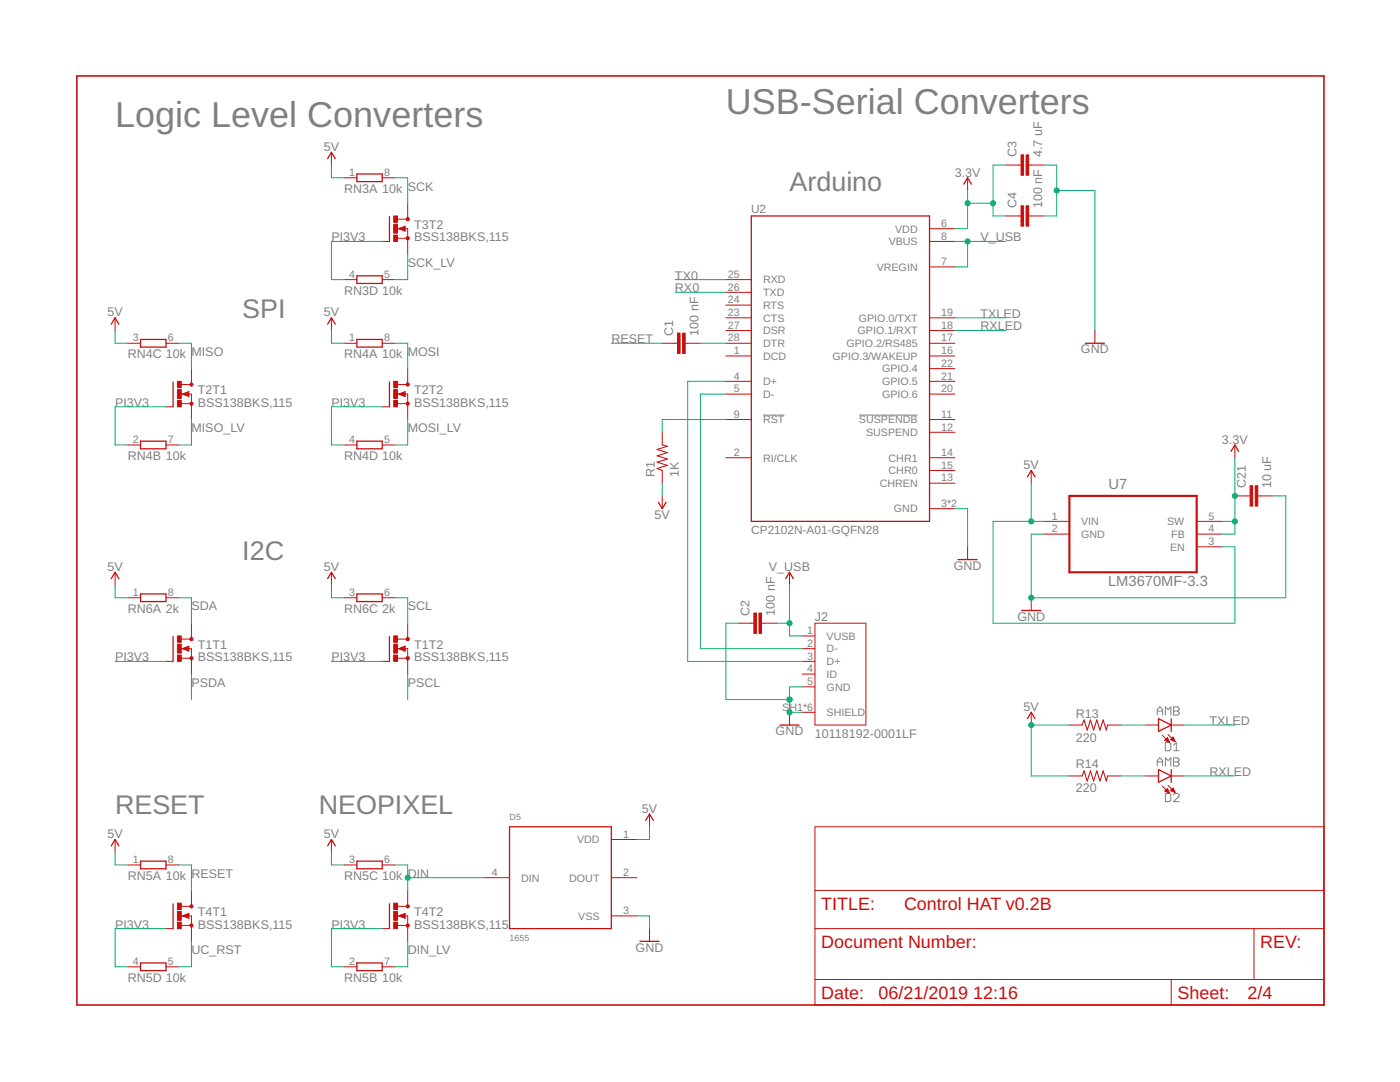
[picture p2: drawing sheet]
<svg xmlns="http://www.w3.org/2000/svg" width="279mm" height="216mm" viewBox="0 0 279 216" stroke-linecap="round" stroke-linejoin="round" font-family="sans-serif">
<g fill="none" stroke="#808080" stroke-width=".2">
<path d="M152.3 82.8h4.2M171.4 82.8h11.8M230.9 142.7v-1.1l.6-.5 .5 .5v1.1M230.9 152.8v-1l.6-.6 .5 .6v1M230.9 141.9h1.1M230.9 152h1.1M232.6 142.7v-1.6l.5 .5 .6-.5v1.6M232.6 148.2h.8l.3 .2v1.1l-.3 .3h-.8zM232.6 152.8v-1.6l.5 .6 .6-.6v1.6M232.6 158.3h.8l.3 .3v1.1l-.3 .3h-.8zM234.2 141.9h.8M234.2 141.1h.8l.3 .2v.3l-.3 .3 .3 .2v.3l-.3 .3h-.8z"/>
<path d="M234.2 151.2h.8l.3 .3v.3l-.3 .2 .3 .3v.3l-.3 .2h-.8zM234.2 158.6l.3-.3h.5l.3 .3v.3l-1.1 1.1h1.1M234.2 152h.8M234.2 149.8h1.1M234.2 148.7l.6-.5v1.6"/>
</g>
<path d="M15.3 15.2h248.9v185.3h-248.9zM80.7 45.4l-.9 .2 .9 .3v-.3h-.2M37.6 78.4l-.9 .2 .9 .3v-.3h-.3M80.7 78.4l-.9 .2 .9 .3v-.3h-.2M37.6 129.2l-.9 .2 .9 .3v-.3h-.3M80.7 129.2l-.9 .2 .9 .3v-.3h-.2M37.6 182.5l-.9 .3 .9 .2v-.2h-.3M80.7 182.5l-.9 .3 .9 .2v-.2h-.2" fill="none" stroke="#c90d0c" stroke-width=".32"/>
<g fill="none" stroke="#c90d0c" stroke-width=".2">
<path d="M66.1 30.4v2.5M68.7 35.5h2.5M76.3 35.5h2.5M193.1 35.5v2.5M200.7 32.9h3.1M205.3 32.9h3M68.7 55.8h2.5M76.3 48.2h1.4M76.3 55.8h2.5M79.1 45.6h.9M79.3 47.5h2.1M79.6 45.6l1.3-.5v1z"/>
<path d="M80.7 45.6h.7v5.1M81.4 40.6v3.1h-2M144.9 55.8h5M144.9 58.3h5M185.5 48.2h5.1M185.5 45.6h5.1M185.5 53.3h5.1M200.7 43.1h3.1M205.3 43.1h3M23 63.4v2.6M25.5 68.5h2.5M33.1 68.5h2.6"/>
<path d="M35.9 78.6h.9M36.4 78.6l1.3-.5v1zM37.6 78.6h.6v5.1M38.2 73.6v3.1h-2M66.1 63.4v2.6M68.7 68.5h2.5M76.3 68.5h2.5M79.1 78.6h.9M79.6 78.6l1.3-.5v1zM80.7 78.6h.7v5.1M81.4 73.6v3.1h-2M132.2 68.5h3"/>
<path d="M136.7 68.5h3.1M144.9 78.6h5M144.9 68.5h5M144.9 66h5M144.9 63.4h5M144.9 76.1h5M144.9 60.9h5M144.9 71h5M185.5 78.6h5.1M185.5 68.5h5.1M185.5 66h5.1M185.5 63.4h5.1"/>
<path d="M185.5 76.1h5.1M185.5 71h5.1M185.5 73.6h5.1M218.5 66v2.5M25.5 88.8h2.5M33.1 81.2h1.4M33.1 88.8h2.6M36.2 80.5h2M68.7 88.8h2.5M76.3 81.2h1.4M76.3 88.8h2.5M79.3 80.5h2.1"/>
<path d="M132.2 86.3v2.5M132.2 93.9v2.5M132.2 99v2.5M144.9 83.7h5M144.9 91.3h5M185.5 83.7h5.1M185.5 96.4h5.1M185.5 86.3h5.1M185.5 91.3h5.1M185.5 93.9h5.1M205.8 93.9v2.5M246.4 99h3.1"/>
<path d="M246.4 88.8v2.5M251 99h3.1M23 114.2v2.5M25.5 119.3h2.5M33.1 119.3h2.6M66.1 114.2v2.5M68.7 119.3h2.5M76.3 119.3h2.5M157.6 114.2v2.5M185.5 101.5h5.1M193.1 109.1v2.6M205.8 119.3v2.5"/>
<path d="M208.3 104h5.1M208.3 106.6h5.1M238.8 104h5.1M238.8 106.6h5.1M238.8 109.1h5.1M33.1 132h1.4M35.9 129.4h.9M36.2 131.3h2M36.4 129.4l1.3-.5v1zM37.6 129.4h.6v5.1M38.2 124.4v3.1h-2M76.3 132h1.4"/>
<path d="M79.1 129.4h.9M79.3 131.3h2.1M79.6 129.4l1.3-.5v1zM80.7 129.4h.7v5.1M81.4 124.4v3.1h-2M147.4 124.4h3.1M152 124.4h3M160.1 132h2.5M160.1 129.4h2.5M160.1 126.9h2.5M160.1 134.5h2.5M160.1 137.1h2.5"/>
<path d="M162.6 124.4h10.2v20.3h-10.2zM157.6 142.1v2.6M160.1 142.1h2.5M205.8 142.1v2.6M213.4 144.7h2.6M213.4 154.8h2.6M221 144.7h2.6M221 154.8h2.6M228.7 144.7h2.5M228.7 154.8h2.5M232 146.7l1.4 1.4M232 156.9l1.4 1.3"/>
<path d="M232.5 157.9l.5-.5 .4 .8zM232.5 147.7h.7M232.5 157.8h.7M232.6 147.6h.6M232.6 157.7h.5M232.7 158h.5M232.7 147.8h.6M232.7 147.5h.4M232.7 157.6h.4M232.9 147.3h.1M232.9 157.5h.1M233 147.2h.1"/>
<path d="M233 158.1h.3M233 147.2l-.5 .5 .9 .4M233 147.2l.4 .9M233 148h.3M233.1 146.6l1.4 1.4M233.1 156.7l1.4 1.4M233.2 158.2h.1M233.3 148.1h.1M233.6 147.6h.7M233.6 147.6l.9 .4M233.6 157.7l.5-.5 .4 .9zM233.6 157.7h.7"/>
<path d="M233.7 144.7h2.6M233.7 147.5h.6M233.7 154.8h2.6M233.8 157.6h.5M233.8 157.8h.6M233.9 147.3h.3M233.9 147.7h.5M233.9 157.5h.3M234 147.2h.2M234 157.4h.2M234.1 147.1h.1M234.1 158h.3"/>
<path d="M234.1 147.1l-.5 .5M234.1 147.1l.4 .9M234.2 147.8h.2M234.4 158.1h.1M234.5 148h.1M23 167.5v2.6M25.5 172.6h2.5M33.1 172.6h2.6M38.2 177.7v3.1h-2M66.1 167.5v2.6M68.7 172.6h2.5M76.3 172.6h2.5"/>
<path d="M81.4 177.7v3.1h-2M96.6 175.1h5.1M122 175.1h5.1M122 167.5h5.1M129.6 162.4v2.6M162.6 165h101.6v35.5h-101.6zM162.6 177.7h101.6M25.5 192.9h2.5M33.1 185.3h1.4M33.1 192.9h2.6M35.9 182.8h.9M36.2 184.7h2"/>
<path d="M36.4 182.8l1.3-.6v1.1zM37.6 182.8h.6v5M68.7 192.9h2.5M76.3 185.3h1.4M76.3 192.9h2.5M79.1 182.8h.9M79.3 184.7h2.1M79.6 182.8l1.3-.6v1.1zM80.7 182.8h.7v5M122 182.8h5.1M129.6 185.3v2.5M162.6 185.3h101.6"/>
<path d="M162.6 195.5h101.6M233.7 195.5v5M250.3 185.3v10.2"/>
</g>
<g fill="none" stroke="#c90d0c" stroke-width=".25">
<path d="M65.4 31.7l.7-1.3 .8 1.3M71.2 34.7h5.1v1.5h-5.1zM192.3 36.7l.8-1.2 .8 1.2M71.2 55h5.1v1.6h-5.1zM77.7 43.2v5M149.9 43.1h35.6v60.9h-35.6zM22.2 64.7l.8-1.3 .7 1.3M28 67.7h5.1v1.6h-5.1zM34.5 76.2v5M65.4 64.7l.7-1.3 .8 1.3M71.2 67.7h5.1v1.6h-5.1zM77.7 76.2v5"/>
<path d="M216.6 68.5h3.8M28 88h5.1v1.6h-5.1zM71.2 88h5.1v1.6h-5.1zM205 95.1l.8-1.2 .8 1.2M245.7 90.1l.7-1.3 .8 1.3M22.2 115.5l.8-1.3 .7 1.3M28 118.5h5.1v1.5h-5.1zM65.4 115.5l.7-1.3 .8 1.3M71.2 118.5h5.1v1.5h-5.1zM131.4 100.2l.8 1.3 .7-1.3M156.8 115.5l.8-1.3 .7 1.3M191.2 111.7h3.8"/>
<path d="M34.5 127v5M77.7 127v5M203.9 121.8h3.8M155.7 144.7h3.8M205 143.4l.8-1.3 .8 1.3M231.2 143.4l2.5 1.3-2.5 1.2zM231.2 153.6l2.5 1.2-2.5 1.3zM233.7 143.4v2.5M233.7 153.6v2.5M22.2 168.8l.8-1.3 .7 1.3M28 171.8h5.1v1.6h-5.1zM65.4 168.8l.7-1.3 .8 1.3"/>
<path d="M71.2 171.8h5.1v1.6h-5.1zM101.7 165h20.3v20.3h-20.3zM128.9 163.7l.7-1.3 .8 1.3M28 192.2h5.1v1.5h-5.1zM34.5 180.3v5M71.2 192.2h5.1v1.5h-5.1zM77.7 180.3v5M127.7 187.8h3.8"/>
</g>
<g fill="#c90d0c" stroke="#c90d0c" stroke-width=".2">
<circle cx="38.2" cy="131.3" r=".33"/>
<circle cx="38.2" cy="127.5" r=".33"/>
<circle cx="81.4" cy="131.3" r=".33"/>
<circle cx="81.4" cy="127.5" r=".33"/>
<circle cx="38.2" cy="80.6" r=".33"/>
<circle cx="38.2" cy="76.7" r=".33"/>
<circle cx="81.4" cy="80.5" r=".32"/>
<circle cx="81.4" cy="76.7" r=".32"/>
<circle cx="81.4" cy="47.5" r=".33"/>
<circle cx="81.4" cy="43.7" r=".33"/>
<circle cx="38.2" cy="184.7" r=".33"/>
<circle cx="38.2" cy="180.9" r=".33"/>
<circle cx="81.4" cy="184.7" r=".32"/>
<circle cx="81.4" cy="180.9" r=".32"/>
</g>
<g fill="#c90d0c" stroke="#c90d0c" stroke-width=".2">
<path d="M35.4 130.7h.8v1.3h-.8z"/>
<path d="M35.4 126.9h.8v1.3h-.8z"/>
<path d="M35.4 128.5h.8v1.8h-.8z"/>
<path d="M78.6 130.7h.7v1.3h-.7z"/>
<path d="M78.6 126.9h.7v1.3h-.7z"/>
<path d="M78.6 128.5h.7v1.8h-.7z"/>
<path d="M35.4 79.9h.8v1.3h-.8z"/>
<path d="M35.4 76.1h.8v1.3h-.8z"/>
<path d="M35.4 77.7h.8v1.8h-.8z"/>
<path d="M78.6 79.9h.7v1.3h-.7z"/>
<path d="M78.6 76.1h.7v1.3h-.7z"/>
<path d="M78.6 77.7h.7v1.8h-.7z"/>
<path d="M78.6 46.9h.7v1.3h-.7z"/>
<path d="M78.6 43.1h.7v1.3h-.7z"/>
<path d="M78.6 44.7h.7v1.8h-.7z"/>
<path d="M35.4 184h.8v1.3h-.8z"/>
<path d="M35.4 180.2h.8v1.3h-.8z"/>
<path d="M35.4 181.9h.8v1.7h-.8z"/>
<path d="M78.6 184h.7v1.3h-.7z"/>
<path d="M78.6 180.2h.7v1.3h-.7z"/>
<path d="M78.6 181.9h.7v1.7h-.7z"/>
<path d="M151.5 122.3h.5v4.1h-.5z"/>
<path d="M150.5 122.3h.5v4.1h-.5z"/>
<path d="M204.8 30.9h.5v4.1h-.5z"/>
<path d="M203.8 30.9h.5v4.1h-.5z"/>
<path d="M136.2 66.5h.5v4h-.5z"/>
<path d="M135.2 66.5h.5v4h-.5z"/>
<path d="M204.8 41.1h.5v4h-.5z"/>
<path d="M203.8 41.1h.5v4h-.5z"/>
<path d="M250.5 96.9h.5v4.1h-.5z"/>
<path d="M249.5 96.9h.5v4.1h-.5z"/>
</g>
<path d="M132.2 88.8l1 .2-2.1 .7 2.1 .6-2.1 .7 2.1 .6-2.1 .6 2.1 .7-2.1 .6 1.1 .4M216 144.7l.3-1 .7 2 .6-2 .6 2 .7-2 .6 2 .7-2 .6 2 .2-1M216 154.8l.3-1 .7 2.1 .6-2.1 .6 2.1 .7-2.1 .6 2.1 .7-2.1 .6 2.1 .2-1.1" fill="none" stroke="#c90d0c" stroke-width=".21"/>
<path d="M213.4 99h25.4v15.2h-25.4z" fill="none" stroke="#c90d0c" stroke-width=".42"/>
<g fill="none" stroke="#0dab76" stroke-width=".2">
<path d="M66.1 32.9v2.6h2.6M78.8 35.5h2.6v5.1M193.1 38v7.6h-2.5M200.7 32.9h-2.5v10.2h2.5M208.3 32.9h2.6v10.2h-2.6M210.9 38h7.6v28M76.3 48.2h-10.2v7.6h2.6M81.4 50.7v5.1h-2.6M134.7 55.8h10.2M134.7 58.3h10.2M190.6 48.2h10.1M193.1 48.2v5.1h-2.5"/>
<path d="M193.1 40.6h5.1M23 66v2.5h2.5M35.7 68.5h2.5v5.1M66.1 66v2.5h2.6M78.8 68.5h2.6v5.1M122 68.5h10.2M139.8 68.5h5.1M144.9 78.6h-5.1v50.8h20.3M144.9 76.1h-7.7v55.9h22.9M190.6 63.4h10.1M190.6 66h10.1M33.1 81.2h-10.1v7.6h2.5"/>
<path d="M38.2 83.7v5.1h-2.5M76.3 81.2h-10.2v7.6h2.6M81.4 83.7v5.1h-2.6M132.2 96.4v2.6M144.9 83.7h-12.7v2.6M205.8 96.4v7.6M246.4 91.3v15.3h-2.5M254.1 99h2.5v20.3h-50.8v-12.7h2.5M23 116.7v2.6h2.5M35.7 119.3h2.5v5.1M66.1 116.7v2.6h2.6M78.8 119.3h2.6v5.1"/>
<path d="M157.6 116.7v10.2h2.5M190.6 101.5h2.5v7.6M208.3 104h-10.1v20.4h48.2v-15.3h-2.5M243.9 104h2.5M23 132h10.1M38.2 134.5v5.1M66.1 132h10.2M81.4 134.5v5.1M147.4 124.4h-2.5v15.2h12.7M155 124.4h2.6M160.1 137.1h-2.5v5h2.5M213.4 144.7h-7.6v10.1h7.6"/>
<path d="M223.6 144.7h5.1M223.6 154.8h5.1M236.3 144.7h10.1M236.3 154.8h10.1M23 170.1v2.5h2.5M35.7 172.6h2.5v5.1M66.1 170.1v2.5h2.6M78.8 172.6h2.6v5.1M81.4 175.1h15.2M129.6 165v2.5h-2.5M33.1 185.3h-10.1v7.6h2.5M38.2 187.8v5.1h-2.5"/>
<path d="M76.3 185.3h-10.2v7.6h2.6M81.4 187.8v5.1h-2.6M127.1 182.8h2.5v2.5"/>
</g>
<g fill="#0dab76" stroke="#0dab76" stroke-width=".2">
<circle cx="193.1" cy="40.6" r=".51"/>
<circle cx="198.2" cy="40.6" r=".51"/>
<circle cx="246.4" cy="104" r=".51"/>
<circle cx="246.4" cy="99" r=".51"/>
<circle cx="205.8" cy="104" r=".51"/>
<circle cx="205.8" cy="144.7" r=".51"/>
<circle cx="157.6" cy="139.6" r=".51"/>
<circle cx="157.6" cy="142.1" r=".51"/>
<circle cx="210.9" cy="38" r=".51"/>
<circle cx="205.8" cy="119.3" r=".51"/>
<circle cx="81.4" cy="175.1" r=".51"/>
<circle cx="157.6" cy="124.4" r=".51"/>
<circle cx="193.1" cy="48.2" r=".51"/>
</g>
<g font-size="7.2" fill="#808080">
<text x="144.9" y="22.8">USB-Serial Converters</text>
<text x="23" y="25.3">Logic Level Converters</text>
</g>
<g font-size="5.4" fill="#808080">
<text x="157.6" y="38">Arduino</text>
<text x="48.4" y="63.4">SPI</text>
<text x="48.4" y="111.7">I2C</text>
<text x="23" y="162.4">RESET</text>
<text x="63.6" y="162.4">NEOPIXEL</text>
</g>
<g font-size="3.6" fill="#c90d0c">
<text x="163.9" y="181.5">TITLE:</text>
<text x="180.4" y="181.5">Control HAT v0.2B</text>
<text x="163.9" y="189.1">Document Number:</text>
<text x="251.5" y="189.1">REV:</text>
<text x="163.9" y="199.3">Date:</text>
<text x="175.3" y="199.3">06/21/2019</text>
<text x="194.2" y="199.3">12:16</text>
<text x="235" y="199.3">Sheet:</text>
<text x="249" y="199.3">2/4</text>
</g>
<g font-size="2.9" fill="#808080">
<text x="221.2" y="97.6">U7</text>
<text x="221.1" y="116.9">LM3670MF-3.3</text>
</g>
<g font-size="2.5" fill="#808080">
<text x="64.6" y="30.1">5V</text>
<text x="190.5" y="35.2">3.3V</text>
<text x="202.9" y="31.4" transform="rotate(-90 202.9 31.4)">C3</text>
<text x="208" y="31.4" transform="rotate(-90 208 31.4)">4.7 uF</text>
<text x="68.7" y="38.5">RN3A 10k</text>
<text x="81.4" y="38">SCK</text>
<text x="202.9" y="41.6" transform="rotate(-90 202.9 41.6)">C4</text>
<text x="208" y="41.6" transform="rotate(-90 208 41.6)">100 nF</text>
<text x="82.6" y="45.6">T3T2</text>
<text x="66.1" y="48.2">PI3V3</text>
<text x="81.4" y="53.2">SCK_LV</text>
<text x="82.6" y="48.2">BSS138BKS,115</text>
<text x="195.7" y="48.2">V_USB</text>
<text x="68.7" y="58.8">RN3D 10k</text>
<text x="134.7" y="55.8">TX0</text>
<text x="134.7" y="58.3">RX0</text>
<text x="21.4" y="63.2">5V</text>
<text x="64.6" y="63.2">5V</text>
<text x="195.7" y="63.4">TXLED</text>
<text x="195.7" y="65.9">RXLED</text>
<text x="25.5" y="71.5">RN4C 10k MISO</text>
<text x="68.7" y="71.5">RN4A 10k</text>
<text x="81.4" y="71">MOSI</text>
<text x="122" y="68.5">RESET</text>
<text x="134.3" y="67" transform="rotate(-90 134.3 67)">C1</text>
<text x="139.4" y="67" transform="rotate(-90 139.4 67)">100 nF</text>
<text x="215.7" y="70.5">GND</text>
<text x="23" y="81.2">PI3V3</text>
<text x="39.5" y="81.2">BSS138BKS,115</text>
<text x="39.5" y="78.6">T2T1</text>
<text x="66.1" y="81.2">PI3V3</text>
<text x="82.6" y="81.2">BSS138BKS,115</text>
<text x="82.6" y="78.6">T2T2</text>
<text x="38.2" y="86.3">MISO_LV</text>
<text x="81.4" y="86.3">MOSI_LV</text>
<text x="243.9" y="88.5">3.3V</text>
<text x="25.5" y="91.8">RN4B 10k</text>
<text x="68.7" y="91.8">RN4D 10k</text>
<text x="130.7" y="95.1" transform="rotate(-90 130.7 95.1)">R1</text>
<text x="135.5" y="95.1" transform="rotate(-90 135.5 95.1)">1K</text>
<text x="204.3" y="93.6">5V</text>
<text x="248.6" y="97.4" transform="rotate(-90 248.6 97.4)">C21</text>
<text x="253.7" y="97.4" transform="rotate(-90 253.7 97.4)">10 uF</text>
<text x="130.6" y="103.5">5V</text>
<text x="21.4" y="113.9">5V</text>
<text x="64.6" y="113.9">5V</text>
<text x="153.5" y="113.9">V_USB</text>
<text x="190.3" y="113.7">GND</text>
<text x="25.5" y="122.3">RN6A 2k</text>
<text x="38.2" y="121.8">SDA</text>
<text x="68.7" y="122.3">RN6C 2k</text>
<text x="81.4" y="121.8">SCL</text>
<text x="149.6" y="122.8" transform="rotate(-90 149.6 122.8)">C2</text>
<text x="154.6" y="122.8" transform="rotate(-90 154.6 122.8)">100 nF</text>
<text x="162.6" y="123.8">J2</text>
<text x="203" y="123.8">GND</text>
<text x="23" y="132">PI3V3</text>
<text x="39.5" y="132">BSS138BKS,115</text>
<text x="39.5" y="129.4">T1T1</text>
<text x="66.1" y="132">PI3V3</text>
<text x="82.6" y="132">BSS138BKS,115</text>
<text x="82.6" y="129.4">T1T2</text>
<text x="38.2" y="137">PSDA</text>
<text x="81.4" y="137">PSCL</text>
<text x="204.3" y="141.9">5V</text>
<text x="214.7" y="143.2">R13</text>
<text x="154.8" y="146.7">GND</text>
<text x="162.6" y="147.2">10118192-0001LF</text>
<text x="214.7" y="148">220</text>
<text x="241.4" y="144.7">TXLED</text>
<text x="214.7" y="153.3">R14</text>
<text x="241.4" y="154.8">RXLED</text>
<text x="214.7" y="158.1">220</text>
<text x="21.4" y="167.3">5V</text>
<text x="64.6" y="167.3">5V</text>
<text x="128.1" y="162.2">5V</text>
<text x="25.5" y="175.6">RN5A 10k RESET</text>
<text x="68.7" y="175.6">RN5C 10k</text>
<text x="81.4" y="175.1">DIN</text>
<text x="23" y="185.3">PI3V3</text>
<text x="39.5" y="185.3">BSS138BKS,115</text>
<text x="39.5" y="182.8">T4T1</text>
<text x="66.1" y="185.3">PI3V3</text>
<text x="82.6" y="185.3">BSS138BKS,115</text>
<text x="82.6" y="182.8">T4T2</text>
<text x="38.2" y="190.4">UC_RST</text>
<text x="81.4" y="190.4">DIN_LV</text>
<text x="126.9" y="189.9">GND</text>
<text x="25.5" y="196">RN5D 10k</text>
<text x="68.7" y="196">RN5B 10k</text>
</g>
<g font-size="2.4" fill="#808080">
<text x="149.9" y="42.5">U2</text>
<text x="149.9" y="106.6">CP2102N-A01-GQFN28</text>
</g>
<g font-size="2.1" fill="#808080">
<text x="69.7" y="35.1">1</text>
<text x="76.7" y="35.1">8</text>
<text x="178.6" y="46.4">VDD</text>
<text x="187.8" y="45.3">6</text>
<text x="187.8" y="47.8">8</text>
<text x="177.4" y="48.9">VBUS</text>
<text x="187.8" y="52.9">7</text>
<text x="69.7" y="55.4">4</text>
<text x="76.7" y="55.4">5</text>
<text x="145.2" y="55.4">25</text>
<text x="145.2" y="58">26</text>
<text x="152.3" y="56.6">RXD</text>
<text x="152.3" y="59.1">TXD</text>
<text x="175" y="54">VREGIN</text>
<text x="145.2" y="63.1">23</text>
<text x="145.2" y="60.5">24</text>
<text x="145.2" y="65.6">27</text>
<text x="152.3" y="64.2">CTS</text>
<text x="152.3" y="61.6">RTS</text>
<text x="171.4" y="64.2">GPIO.0/TXT</text>
<text x="187.8" y="65.6">18</text>
<text x="187.8" y="63.1">19</text>
<text x="26.5" y="68.1">3</text>
<text x="33.5" y="68.1">6</text>
<text x="69.7" y="68.1">1</text>
<text x="76.7" y="68.1">8</text>
<text x="145.2" y="68.1">28</text>
<text x="146.4" y="70.7">1</text>
<text x="152.3" y="66.7">DSR</text>
<text x="152.3" y="69.2">DTR</text>
<text x="152.3" y="71.8">DCD</text>
<text x="166.2" y="71.8">GPIO.3/WAKEUP</text>
<text x="168.9" y="69.2">GPIO.2/RS485</text>
<text x="171.2" y="66.7">GPIO.1/RXT</text>
<text x="187.8" y="68.1">17</text>
<text x="187.8" y="70.7">16</text>
<text x="146.4" y="75.7">4</text>
<text x="152.3" y="76.9">D+</text>
<text x="176" y="74.3">GPIO.4</text>
<text x="176" y="76.9">GPIO.5</text>
<text x="187.8" y="73.2">22</text>
<text x="187.8" y="75.7">21</text>
<text x="146.4" y="78.3">5</text>
<text x="146.4" y="83.4">9</text>
<text x="152.3" y="79.4">D-</text>
<text x="176" y="79.4">GPIO.6</text>
<text x="187.8" y="83.4">11</text>
<text x="187.8" y="78.3">20</text>
<text x="26.5" y="88.4">2</text>
<text x="33.5" y="88.4">7</text>
<text x="69.7" y="88.4">4</text>
<text x="76.7" y="88.4">5</text>
<text x="152.3" y="84.5">RST</text>
<text x="171.4" y="84.5">SUSPENDB</text>
<text x="172.8" y="87">SUSPEND</text>
<text x="187.8" y="85.9">12</text>
<text x="146.4" y="91">2</text>
<text x="152.3" y="92.1">RI/CLK</text>
<text x="177.3" y="92.1">CHR1</text>
<text x="177.3" y="94.6">CHR0</text>
<text x="187.8" y="91">14</text>
<text x="187.8" y="93.5">15</text>
<text x="175.6" y="97.2">CHREN</text>
<text x="187.8" y="101.1">3*2</text>
<text x="187.8" y="96.1">13</text>
<text x="178.4" y="102.3">GND</text>
<text x="209.9" y="103.7">1</text>
<text x="209.9" y="106.2">2</text>
<text x="215.8" y="104.8">VIN</text>
<text x="215.8" y="107.3">GND</text>
<text x="232.9" y="104.8">SW</text>
<text x="233.8" y="107.3">FB</text>
<text x="241.2" y="106.2">4</text>
<text x="241.2" y="103.7">5</text>
<text x="233.5" y="109.9">EN</text>
<text x="241.2" y="108.8">3</text>
<text x="26.5" y="118.9">1</text>
<text x="33.5" y="118.9">8</text>
<text x="69.7" y="118.9">3</text>
<text x="76.7" y="118.9">6</text>
<text x="161.1" y="126.5">1</text>
<text x="161.1" y="129.1">2</text>
<text x="161.1" y="131.6">3</text>
<text x="165" y="127.7">VUSB</text>
<text x="165" y="130.2">D-</text>
<text x="161.1" y="134.2">4</text>
<text x="161.1" y="136.7">5</text>
<text x="165" y="132.7">D+</text>
<text x="165" y="135.3">ID</text>
<text x="165" y="137.8">GND</text>
<text x="156.1" y="141.8">SH1*6</text>
<text x="165" y="142.9">SHIELD</text>
<text x="124.3" y="167.2">1</text>
<text x="26.5" y="172.2">1</text>
<text x="33.5" y="172.2">8</text>
<text x="69.7" y="172.2">3</text>
<text x="76.7" y="172.2">6</text>
<text x="115.2" y="168.3">VDD</text>
<text x="98.2" y="174.8">4</text>
<text x="104" y="175.9">DIN</text>
<text x="113.6" y="175.9">DOUT</text>
<text x="124.3" y="174.8">2</text>
<text x="115.4" y="183.5">VSS</text>
<text x="124.3" y="182.4">3</text>
<text x="26.5" y="192.6">4</text>
<text x="33.5" y="192.6">5</text>
<text x="69.7" y="192.6">2</text>
<text x="76.7" y="192.6">7</text>
</g>
<g font-size="1.8" fill="#808080">
<text x="101.7" y="163.7">D5</text>
<text x="101.7" y="187.8">1655</text>
</g>
</svg>
